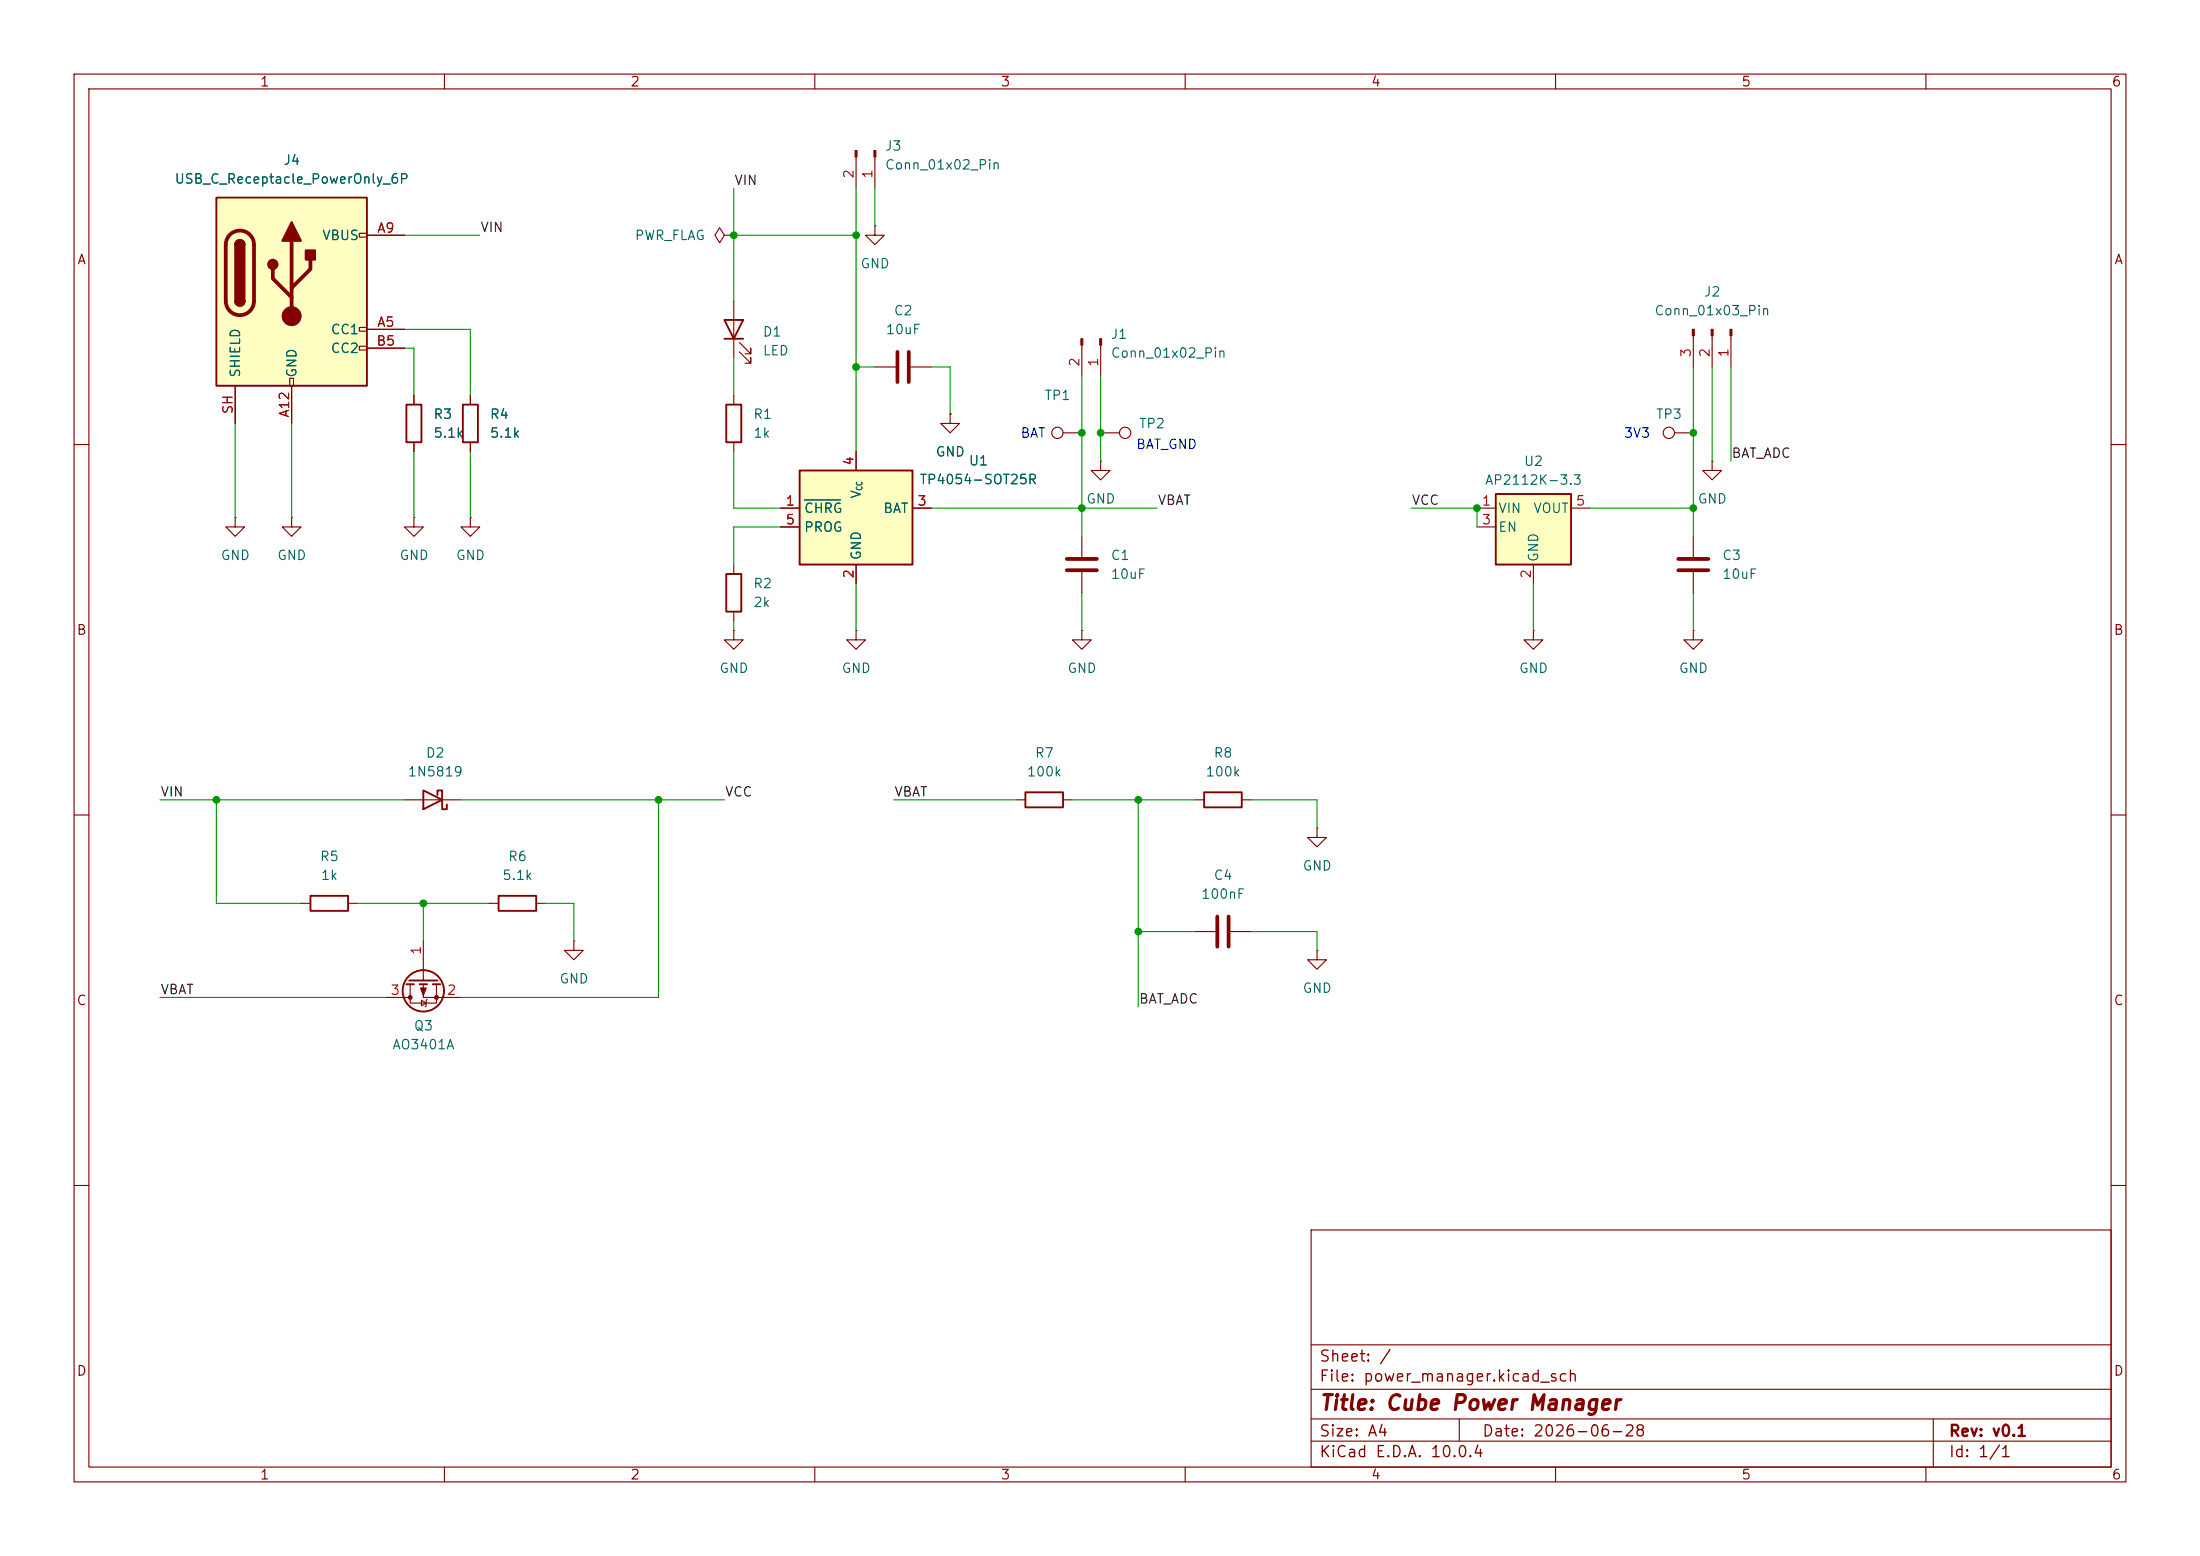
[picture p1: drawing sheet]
<svg xmlns="http://www.w3.org/2000/svg" width="297mm" height="210mm" viewBox="0 0 297 210" stroke-linecap="round" stroke-linejoin="round" font-family="sans-serif">
<g fill="none" stroke="#840000" stroke-width=".15">
<path d="M10 10h277v190h-277zM12 12h273v186h-273zM60 10v2M110 10v2M160 10v2M210 10v2M260 10v2M97.8 31.8l-.6-1.1-.7 1.1 .7 1 .6-1h1.3M99.1 31.8h.1M99.1 53.3v1.3M99.1 59.7v1.3M146 46.6v4.2"/>
<path d="M148.6 46.6v4.2M148.6 58.4h2.5M10 60h2M146 72.4v2.8M146 77.2v2.8M148.6 62.2v1.3h1.3l-1.3 1.3-1.3-1.3h1.3M148.6 62.2h.1M228.6 72.4v2.8M228.6 77.2v2.8M231.1 62.2v1.3h1.3l-1.3 1.3-1.2-1.3h1.2M231.1 62.2h.1M285 60h2"/>
<path d="M228.6 85.1v1.3h1.3l-1.3 1.2-1.3-1.2h1.3M228.6 85.1h.1M10 110h2M285 110h2M66 121.9h1.3M72.4 121.9h1.3M77.5 127v1.3h1.2l-1.2 1.2-1.3-1.2h1.3M77.5 127h.1M10 160h2M177 166h108v32h-108zM285 160h2M60 198v2"/>
<path d="M110 198v2M160 198v2M177 194.5h108M177 191.5h108M177 187.5h108M177 181.5h108M197 191.5v3M210 198v2M260 198v2M261 191.5v6.5"/>
<circle cx="151.9" cy="58.4" r=".76"/>
</g>
<path d="M98 54.6h2.1v5.1h-2.1zM67.3 120.9h5.1v2h-5.1z" fill="none" stroke="#840000" stroke-width=".25"/>
<path d="M144 75.4h4.1M144 77h4.1M226.6 75.4h4M226.6 77h4" fill="none" stroke="#840000" stroke-width=".51"/>
<g fill="#840000" stroke="#840000" stroke-width=".15">
<path d="M148.5 45.7h.2v.9h-.2z"/>
<path d="M145.9 45.7h.3v.9h-.3z"/>
</g>
<path d="M29.2 26.7h20.3v25.4h-20.3z" fill="#ffffc2"/>
<g fill="none" stroke="#840000" stroke-width=".15">
<path d="M48.5 31.5h1v.5h-1zM49.5 31.8h5.1M118.1 30.5v1.3h1.3l-1.3 1.2-1.3-1.2h1.3M118.1 30.5h.1M31.7 52.1v5.1M39.1 51.1h.5v1h-.5zM39.4 52.1v5.1M48.5 44.2h1v.5h-1zM48.5 46.7h1v.5h-1zM49.5 44.5h5.1M49.5 47h5.1M55.9 53.3v1.3"/>
<path d="M55.9 59.7v1.3M63.5 53.3v1.3M63.5 59.7v1.3M226.1 58.4h2.5M228.6 45.3v4.2M231.1 45.3v4.2M233.7 45.3v4.2M31.7 69.9v1.2h1.3l-1.3 1.3-1.2-1.3h1.2M31.7 69.9h.1M39.4 69.9v1.2h1.2l-1.2 1.3-1.3-1.3h1.3M39.4 69.9h.1M55.9 69.9v1.2h1.2l-1.2 1.3-1.3-1.3h1.3"/>
<path d="M55.9 69.9h.1M63.5 69.9v1.2h1.3l-1.3 1.3-1.3-1.3h1.3M63.5 69.9h.1M115.6 85.1v1.3h1.2l-1.2 1.2-1.3-1.2h1.3M115.6 85.1h.1M54.6 108h7.6M161.3 108h1.3M167.6 108h1.3M177.8 111.8v1.2h1.3l-1.3 1.3-1.3-1.3h1.3M177.8 111.8h.1M161.3 125.7h2.8M166.1 125.7h2.8"/>
<path d="M177.8 128.3v1.2h1.3l-1.3 1.3-1.3-1.3h1.3M177.8 128.3h.1"/>
<circle cx="225.3" cy="58.4" r=".76"/>
</g>
<path d="M29.2 26.7h20.3v25.4h-20.3zM31.7 33a.64 .64 0 0 1 .7-.6 .64 .64 0 0 1 .6 .6M31.7 40.6a.64 .64 0 0 0 .7 .7 .64 .64 0 0 0 .6-.7M54.9 54.6h2v5.1h-2zM62.5 54.6h2v5.1h-2zM57.1 106.7l2.6 1.3-2.6 1.2zM59.1 107.3v-.6h.6v2.5h.6v-.6M162.6 106.9h5v2.1h-5z" fill="none" stroke="#840000" stroke-width=".25"/>
<path d="M31 31.7a1.9 1.9 0 0 1 2.1-.4 1.9 1.9 0 0 1 1.2 1.7v7.6a1.91 1.91 0 0 1-1.9 1.9 1.91 1.91 0 0 1-1.9-1.9v-7.6a1.9 1.9 0 0 1 .5-1.3zM36.8 36.3v1.3l2.6 2.5M39.4 32.5v10.2M41.9 35.1v1.2l-2.5 2.6M164.3 123.7v4.1M165.9 123.7v4.1" fill="none" stroke="#840000" stroke-width=".51"/>
<g fill="#840000" stroke="#840000" stroke-width=".25">
<path d="M31.7 33h1.3v7.6h-1.3z"/>
<path d="M31.9 32.6a.64 .64 0 0 1 .7-.2 .64 .64 0 0 1 .4 .6h-1.3z"/>
<path d="M31.7 40.6h1.3a.64 .64 0 0 1-.6 .7 .64 .64 0 0 1-.7-.7z"/>
<path d="M39.4 30l1.2 2.5h-2.5z"/>
<path d="M41.3 33.8h1.2v1.3h-1.2z"/>
<circle cx="36.8" cy="35.7" r=".63"/>
</g>
<g fill="#840000" stroke="#840000" stroke-width=".15">
<path d="M233.6 44.5h.2v.8h-.2z"/>
<path d="M231 44.5h.3v.8h-.3z"/>
<path d="M228.5 44.5h.2v.8h-.2z"/>
<circle cx="39.4" cy="42.7" r="1.27"/>
</g>
<path d="M201.9 66.7h10.2v9.5h-10.2z" fill="#ffffc2"/>
<g fill="none" stroke="#840000" stroke-width=".25">
<path d="M98 77.5h2.1v5.1h-2.1zM201.9 66.7h10.2v9.5h-10.2zM138.4 106.9h5.1v2.1h-5.1zM41.9 120.9h5.1v2h-5.1zM54.9 132.8h1M55.2 132.3h3.9M56.6 132.8h1.1M58.4 132.8h1"/>
<circle cx="57.1" cy="133.7" r="2.79"/>
</g>
<g fill="none" stroke="#840000" stroke-width=".15">
<path d="M115.6 21.2v4.2M118.1 21.2v4.2M118.1 49.5h2.8M122.9 49.5h2.8M128.3 55.9v1.3h1.2l-1.2 1.2-1.3-1.2h1.3M128.3 55.9h.1M143.5 58.4h2.5M99.1 76.2v1.3M199.4 68.6h2.5M199.4 71.1h2.5M207 76.2v2.5M212.1 68.6h2.5"/>
<path d="M99.1 85.1v1.3h1.2l-1.2 1.2-1.3-1.2h1.3M99.1 85.1h.1M99.1 82.6v1.2M146 85.1v1.3h1.3l-1.3 1.2-1.2-1.2h1.2M146 85.1h.1M207 85.1v1.3h1.3l-1.3 1.2-1.3-1.2h1.3M207 85.1h.1M137.2 108h1.2M143.5 108h1.3M40.6 121.9h1.3M47 121.9h1.3M52.1 134.6h3.3"/>
<path d="M55.4 132.8v2.6h3.5v-2.6M56.9 135l.6 .4-.6 .4zM57.1 132.8v1.8h5.1M57.1 127v5.3M57.7 134.9l-.2 .1v.8l-.1 .1"/>
<circle cx="142.7" cy="58.4" r=".76"/>
</g>
<g fill="#840000" stroke="#840000" stroke-width=".15">
<path d="M118 20.3h.2v.9h-.2z"/>
<path d="M115.4 20.3h.3v.9h-.3z"/>
<path d="M56.8 133.4h.7l-.4 1z"/>
<circle cx="55.4" cy="134.6" r=".25"/>
<circle cx="58.9" cy="134.6" r=".25"/>
</g>
<path d="M121.2 47.5v4.1M122.7 47.5v4.1" fill="none" stroke="#840000" stroke-width=".51"/>
<path d="M107.9 63.5h15.3v12.7h-15.3z" fill="#ffffc2"/>
<path d="M97.8 43.2h2.5l-1.2 2.5zM97.8 45.7h2.5M107.9 63.5h15.3v12.7h-15.3z" fill="none" stroke="#840000" stroke-width=".25"/>
<g fill="none" stroke="#840000" stroke-width=".15">
<path d="M49.5 31.8h5.1M31.7 52.1v5.1M39.4 52.1v5.1M49.5 44.5h5.1M49.5 47h5.1M55.9 53.3v1.3M55.9 59.7v1.3M63.5 53.3v1.3M63.5 59.7v1.3M99.1 40.6v7.7M99.8 47.5l1.5 1.5v-.7v.7h-.7M99.8 46.2l1.5 1.6v-.8v.8h-.7"/>
<path d="M128.3 55.9h.1M105.4 68.6h2.5M105.4 71.1h2.5M115.6 61v2.5M115.6 76.2v2.5M123.2 68.6h2.5"/>
</g>
<path d="M108.6 67.5h4.9" fill="none" stroke="#006464" stroke-width=".15"/>
<g fill="none" stroke="#009600" stroke-width=".15">
<path d="M54.6 31.8h10.2M99.1 25.4v15.2M99.1 31.8h16.5M115.6 25.4v35.6M118.1 25.4v5.1M31.7 57.2v12.7M39.4 57.2v12.7M54.6 47h1.3v6.3M54.6 44.5h8.9v8.8M99.1 48.3v5M115.6 49.5h2.5M125.7 49.5h2.6v6.4"/>
<path d="M146 50.8v21.6M148.6 50.8v11.4M228.6 49.5v22.9M231.1 49.5v12.7M233.7 49.5v12.7M55.9 61v8.9M63.5 61v8.9M99.1 61v7.6h6.3M105.4 71.1h-6.3v5.1M115.6 78.7v6.4M125.7 68.6h30.5M190.5 68.6h8.9v2.5"/>
<path d="M207 78.7v6.4M214.6 68.6h14M99.1 83.8v1.3M146 80v5.1M228.6 80v5.1M21.6 108h33M29.2 108v13.9h11.4M62.2 108h35.6M88.9 108v26.6h-26.7M120.6 108h16.6M144.8 108h16.5M153.7 108v27.9"/>
<path d="M168.9 108h8.9v3.8M21.6 134.6h30.5M48.3 121.9h17.7M57.1 121.9v5.1M73.7 121.9h3.8v5.1M153.7 125.7h7.6M168.9 125.7h8.9v2.6"/>
</g>
<g fill="#009600" stroke="#009600" stroke-width=".14">
<circle cx="199.4" cy="68.6" r=".46"/>
<circle cx="228.6" cy="58.4" r=".46"/>
<circle cx="148.6" cy="58.4" r=".46"/>
<circle cx="153.7" cy="108" r=".46"/>
<circle cx="153.7" cy="125.7" r=".46"/>
<circle cx="228.6" cy="68.6" r=".46"/>
<circle cx="115.6" cy="31.8" r=".46"/>
<circle cx="146" cy="58.4" r=".46"/>
<circle cx="115.6" cy="49.5" r=".46"/>
<circle cx="146" cy="68.6" r=".46"/>
<circle cx="99.1" cy="31.8" r=".46"/>
<circle cx="29.2" cy="108" r=".46"/>
<circle cx="88.9" cy="108" r=".46"/>
<circle cx="57.1" cy="121.9" r=".46"/>
</g>
<text font-size="2" fill="#840000" x="178" y="190.8">Title: Cube Power Manager</text>
<g font-size="1.5" fill="#840000">
<text x="178" y="184.2">Sheet: /</text>
<text x="178" y="186.9">File: power_manager.kicad_sch</text>
<text x="178" y="197.1">KiCad E.D.A. 10.0.4</text>
<text x="178" y="194.3">Size: A4</text>
<text x="200" y="194.3">Date: 2026-06-28</text>
<text x="263" y="194.3">Rev: v0.1</text>
<text x="263" y="197.1">Id: 1/1</text>
</g>
<g font-size="1.3" fill="#840000">
<text x="35" y="12">1</text>
<text x="85" y="12">2</text>
<text x="135" y="12">3</text>
<text x="185" y="12">4</text>
<text x="235" y="12">5</text>
<text x="285" y="12">6</text>
<text x="10.3" y="36">A</text>
<text x="285.3" y="36">A</text>
<text x="10.3" y="86">B</text>
<text x="285.3" y="86">B</text>
<text x="10.3" y="136">C</text>
<text x="285.3" y="136">C</text>
<text x="10.3" y="186">D</text>
<text x="285.3" y="186">D</text>
<text x="35" y="200">1</text>
<text x="85" y="200">2</text>
<text x="135" y="200">3</text>
<text x="185" y="200">4</text>
<text x="235" y="200">5</text>
<text x="285" y="200">6</text>
</g>
<g font-size="1.3" fill="#006464">
<text x="38.2" y="22.6">J4</text>
<text x="119.4" y="20.7">J3</text>
<text x="119.4" y="23.2">Conn_01x02_Pin</text>
<text x="23.5" y="25.1">USB_C_Receptacle_PowerOnly_6P</text>
<text x="43.4" y="32.7">VBUS</text>
<text x="85.6" y="32.7">PWR_FLAG</text>
<text x="116.1" y="36.5">GND</text>
<text x="229.9" y="40.3">J2</text>
<text x="44.6" y="45.4">CC1</text>
<text x="44.6" y="48">CC2</text>
<text x="102.9" y="45.7">D1</text>
<text x="119.5" y="45.4">10uF</text>
<text x="120.6" y="42.9">C2</text>
<text x="149.9" y="46.1">J1</text>
<text x="223.3" y="42.9">Conn_01x03_Pin</text>
<text x="32.7" y="51.1" transform="rotate(-90 32.7 51.1)">SHIELD</text>
<text x="40.3" y="51.1" transform="rotate(-90 40.3 51.1)">GND</text>
<text x="102.9" y="48.3">LED</text>
<text x="149.9" y="48.6">Conn_01x02_Pin</text>
<text x="58.4" y="56.9">R3</text>
<text x="58.4" y="59.4">5.1k</text>
<text x="66" y="56.9">R4</text>
<text x="66" y="59.4">5.1k</text>
<text x="101.6" y="56.9">R1</text>
<text x="101.6" y="59.4">1k</text>
<text x="140.9" y="54.3">TP1</text>
<text x="153.7" y="58.1">TP2</text>
<text x="223.5" y="56.9">TP3</text>
<text x="124.1" y="65.7">TP4054-SOT25R</text>
<text x="126.2" y="61.9">GND</text>
<text x="130.7" y="63.1">U1</text>
<text x="200.4" y="65.7">AP2112K-3.3</text>
<text x="205.6" y="63.2">U2</text>
<text x="108.5" y="69.6">CHRG</text>
<text x="116.5" y="67.4" transform="rotate(-90 116.5 67.4)">V</text>
<text x="119.2" y="69.6">BAT</text>
<text x="146.6" y="68.3">GND</text>
<text x="202.2" y="69.6">VIN</text>
<text x="206.9" y="69.6">VOUT</text>
<text x="229.1" y="68.3">GND</text>
<text x="29.7" y="75.9">GND</text>
<text x="37.3" y="75.9">GND</text>
<text x="53.8" y="75.9">GND</text>
<text x="61.5" y="75.9">GND</text>
<text x="108.5" y="72.1">PROG</text>
<text x="116.5" y="75.7" transform="rotate(-90 116.5 75.7)">GND</text>
<text x="149.9" y="75.9">C1</text>
<text x="202.2" y="72.1">EN</text>
<text x="208" y="75.9" transform="rotate(-90 208 75.9)">GND</text>
<text x="232.4" y="75.9">C3</text>
<text x="101.6" y="79.7">R2</text>
<text x="101.6" y="82.3">2k</text>
<text x="149.9" y="78.4">10uF</text>
<text x="232.4" y="78.4">10uF</text>
<text x="97" y="91.1">GND</text>
<text x="113.5" y="91.1">GND</text>
<text x="144" y="91.1">GND</text>
<text x="205" y="91.1">GND</text>
<text x="226.6" y="91.1">GND</text>
<text x="54.9" y="105.1">1N5819</text>
<text x="57.4" y="102.6">D2</text>
<text x="138.5" y="105.1">100k</text>
<text x="139.6" y="102.6">R7</text>
<text x="162.7" y="105.1">100k</text>
<text x="163.8" y="102.6">R8</text>
<text x="43.1" y="116.5">R5</text>
<text x="43.2" y="119.1">1k</text>
<text x="67.7" y="119.1">5.1k</text>
<text x="68.5" y="116.5">R6</text>
<text x="163.8" y="119.1">C4</text>
<text x="175.8" y="117.8">GND</text>
<text x="162.1" y="121.6">100nF</text>
<text x="75.4" y="133.1">GND</text>
<text x="175.8" y="134.3">GND</text>
<text x="52.9" y="141.9">AO3401A</text>
<text x="55.8" y="139.4">Q3</text>
</g>
<g font-size="1.3" fill="#0f0f0f">
<text x="99.1" y="25.3">VIN</text>
<text x="64.8" y="31.6">VIN</text>
<text x="233.7" y="62.1">BAT_ADC</text>
<text x="156.2" y="68.5">VBAT</text>
<text x="190.5" y="68.5">VCC</text>
<text x="21.6" y="107.8">VIN</text>
<text x="97.8" y="107.8">VCC</text>
<text x="120.6" y="107.8">VBAT</text>
<text x="21.6" y="134.5">VBAT</text>
<text x="153.7" y="135.8">BAT_ADC</text>
</g>
<g font-size="1.3" fill="#a90000">
<text x="115.5" y="24.2" transform="rotate(-90 115.5 24.2)">2</text>
<text x="118.1" y="24.2" transform="rotate(-90 118.1 24.2)">1</text>
<text x="50.8" y="31.7">A9</text>
<text x="50.7" y="47">B5</text>
<text x="50.8" y="44.4">A5</text>
<text x="146" y="49.6" transform="rotate(-90 146 49.6)">2</text>
<text x="148.6" y="49.6" transform="rotate(-90 148.6 49.6)">1</text>
<text x="228.6" y="48.3" transform="rotate(-90 228.6 48.3)">3</text>
<text x="231.1" y="48.3" transform="rotate(-90 231.1 48.3)">2</text>
<text x="233.7" y="48.3" transform="rotate(-90 233.7 48.3)">1</text>
<text x="31.7" y="56" transform="rotate(-90 31.7 56)">SH</text>
<text x="39.3" y="56.5" transform="rotate(-90 39.3 56.5)">A12</text>
<text x="115.5" y="62.9" transform="rotate(-90 115.5 62.9)">4</text>
<text x="106" y="68.6">1</text>
<text x="106" y="71.1">5</text>
<text x="123.8" y="68.6">3</text>
<text x="200" y="68.6">1</text>
<text x="200" y="71.1">3</text>
<text x="212.7" y="68.6">5</text>
<text x="115.5" y="78.2" transform="rotate(-90 115.5 78.2)">2</text>
<text x="207" y="78.2" transform="rotate(-90 207 78.2)">2</text>
<text x="57.1" y="129" transform="rotate(-90 57.1 129)">1</text>
<text x="52.6" y="134.6">3</text>
<text x="60.3" y="134.6">2</text>
</g>
<g font-size="1.3" fill="#0000c2">
<text x="137.7" y="59.4">BAT</text>
<text x="219.1" y="59.4">3V3</text>
<text x="153.3" y="60.9">BAT_GND</text>
</g>
<text font-size=".8" fill="#006464" x="116.6" y="66.3" transform="rotate(-90 116.6 66.3)">CC</text>
</svg>
